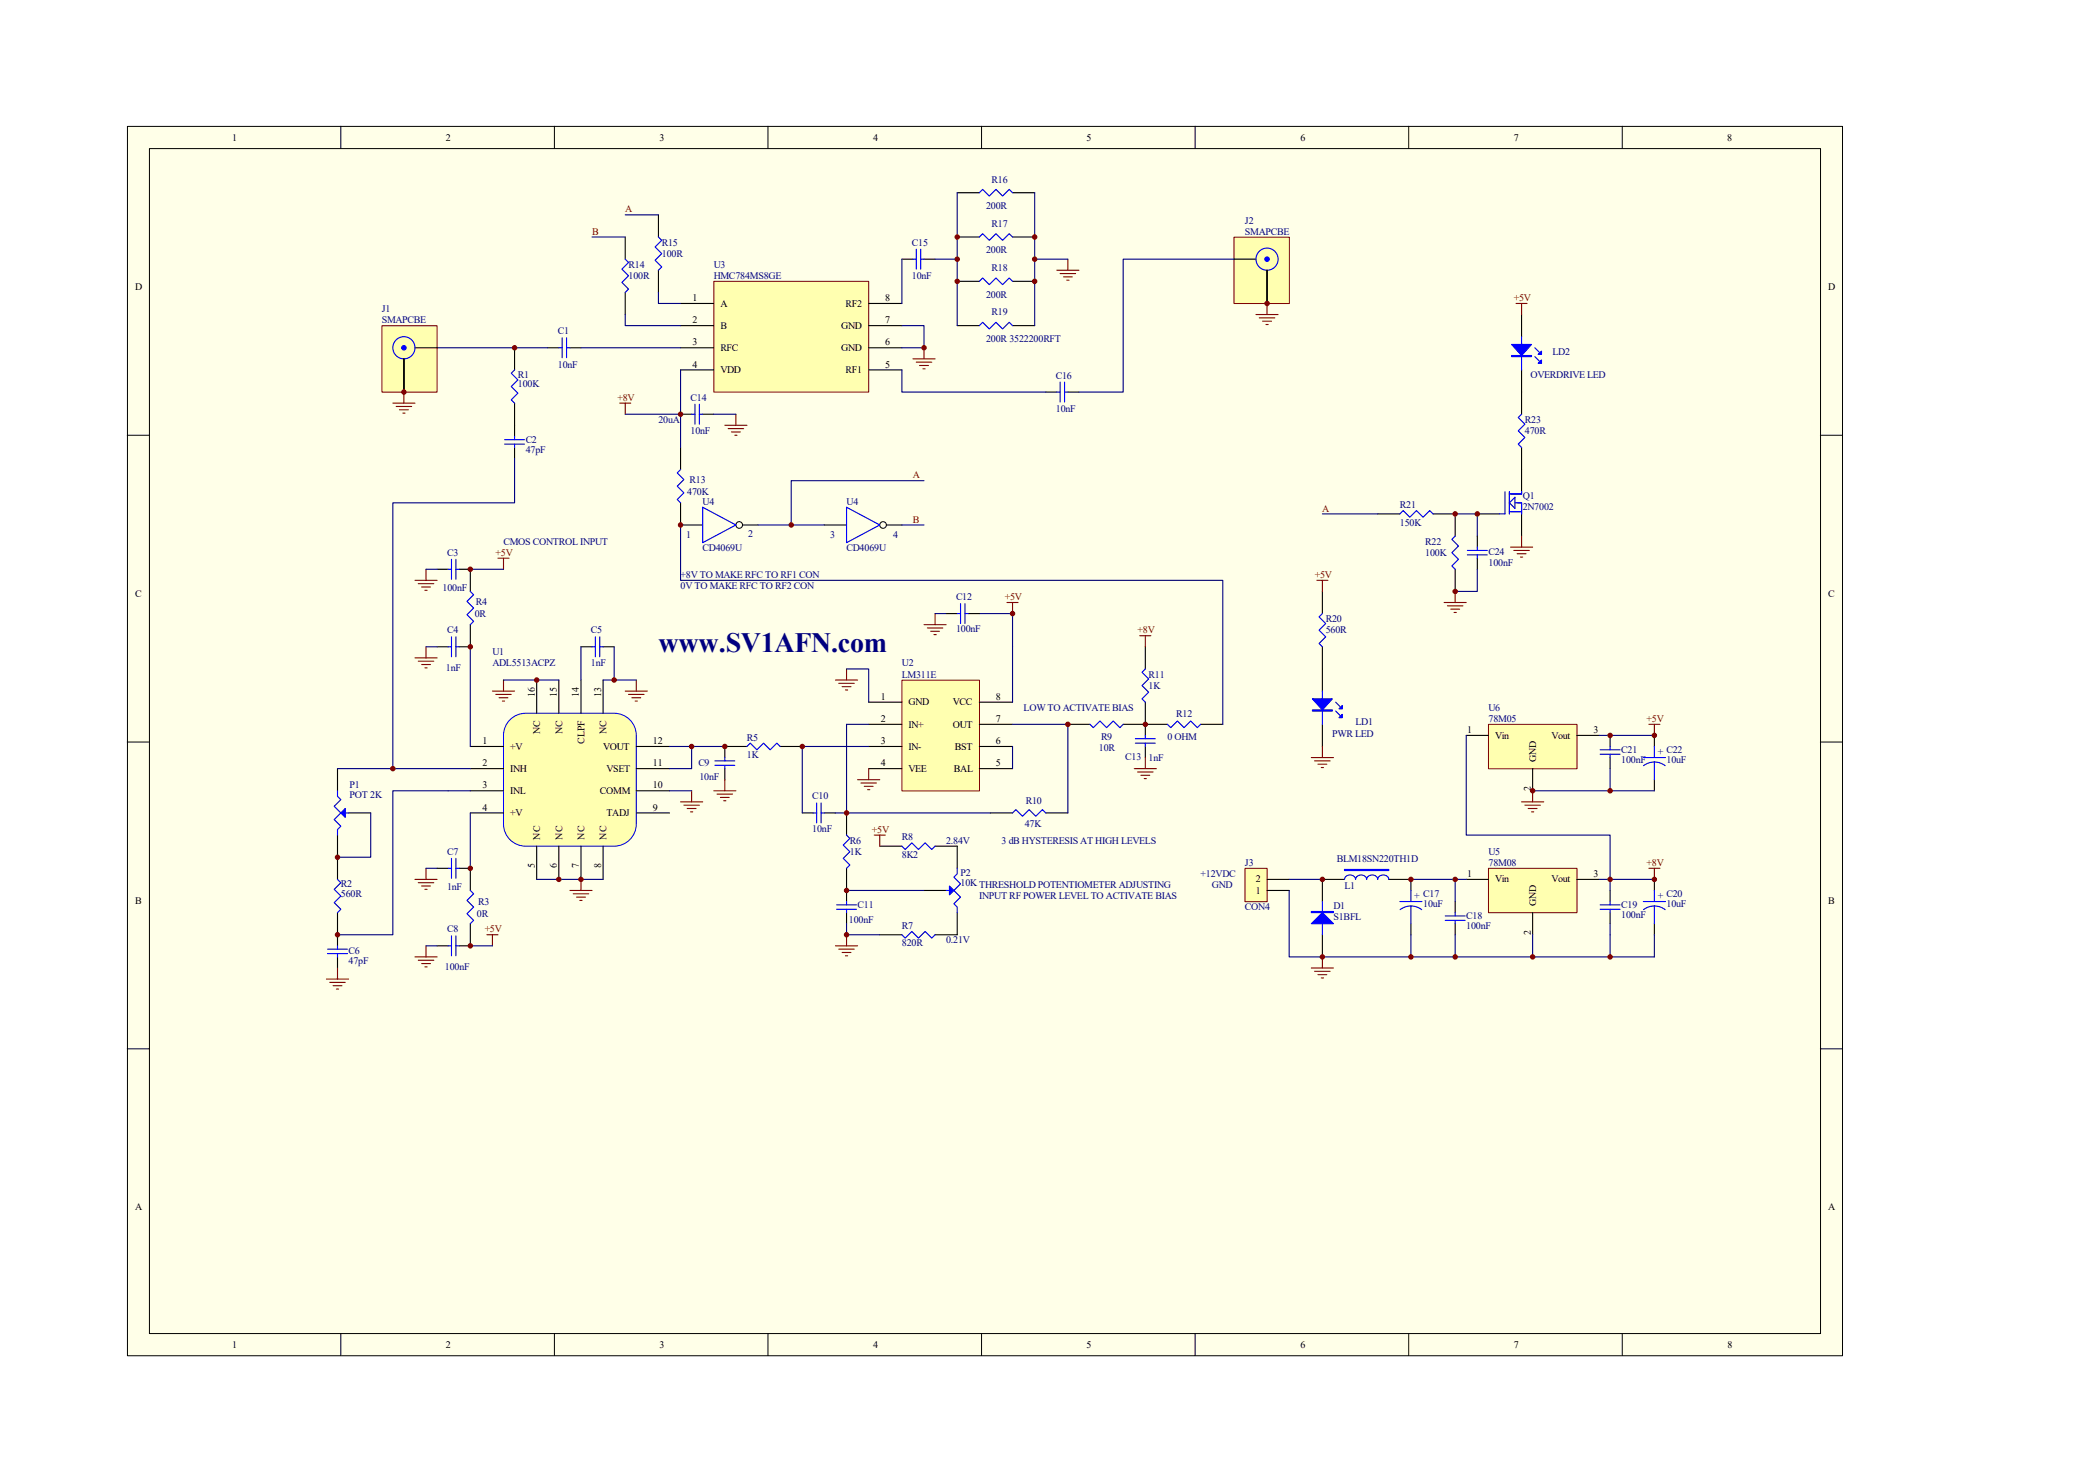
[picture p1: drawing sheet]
<svg xmlns="http://www.w3.org/2000/svg" width="420mm" height="297mm" viewBox="0 0 420 297" stroke-linecap="round" stroke-linejoin="round" font-family="sans-serif">
<path d="M25.5 25.3h343.5v246.2h-343.5z" fill="#ffffe8"/>
<g fill="none" stroke="#000" stroke-width=".2">
<path d="M25.5 25.3h343.5v246.2h-343.5zM29.9 29.8h334.7v237.3h-334.7zM68.3 25.3v4.4M111 25.3v4.4M153.8 25.3v4.4M196.6 25.3v4.4M239.4 25.3v4.4M282.1 25.3v4.4M324.9 25.3v4.4M25.5 87.2h4.4M364.6 87.2h4.4M25.5 148.6h4.4"/>
<path d="M364.6 148.6h4.4M25.5 210.1h4.4M364.6 210.1h4.4M68.3 267.1v4.4M111 267.1v4.4M153.8 267.1v4.4M196.6 267.1v4.4M239.4 267.1v4.4M282.1 267.1v4.4M324.9 267.1v4.4"/>
</g>
<g fill="none" stroke="#800000" stroke-width=".22">
<path d="M80.9 78.5v2.2M78.7 80.7h4.4M79.3 81.4h3.1M80 82.1h1.8M80.7 82.7h.4M262.6 151.7h4.5M263.3 152.4h3.1M264 153.1h1.7M264.6 153.7h.5M264.8 149.5v2.2M330.2 145.1h2.2M331.3 145.1v2.2"/>
<path d="M262.6 193.9h4.5M263.3 194.5h3.1M264 195.2h1.7M264.6 195.9h.5M264.8 191.6v2.3"/>
</g>
<path d="M264.8 118.4v4.5M264.8 129.5v8.9M264.8 145.1v4.4M282.6 176.1v2.2M282.6 185v2.2M291.4 180.6v2.2M291.4 185v2.2" fill="none" stroke="#000" stroke-width=".22"/>
<g fill="none" stroke="#00f" stroke-width=".22">
<path d="M264.8 122.9l-.6 .7 1.3 1.3-1.3 1.3 1.3 1.3-1.3 1.4 .6 .6M264.8 138.4v6.7M267.5 142.4l.9 .9M267.5 140.6l.9 .9M282.6 178.3v2.3M280.4 180.6h4.4M282.6 181.4l.9 .2 1.2 .6M282.6 181.4l-.9 .2-1.3 .6M282.6 181.4v3.6M289.4 184.3h4M289.4 183.4h4M291.4 182.8v.6"/>
<path d="M291.4 184.3v.7"/>
</g>
<g fill="#00f" stroke="#00f" stroke-width=".22">
<path d="M262.9 140h3.9l-2 2.2z"/>
<path d="M268.2 143.7l.6-.6v.6z"/>
<path d="M268.2 142l.6-.7v.7z"/>
<path d="M262.9 142.2h3.9v.2h-3.9z" fill-rule="evenodd"/>
</g>
<path d="M249.4 173.9h4.4v6.7h-4.4z" fill="#ffffb0"/>
<path d="M249.3 173.9h4.5v6.7h-4.5z" fill="none" stroke="#800000" stroke-width=".2"/>
<path d="M103.1 69.7v4.4M191.7 65.2h4.4M202.8 65.2h4.4M103.1 80.7v6.7M103.1 89.6v2.2M253.8 178.3h4.4M253.8 176.1h4.4" fill="none" stroke="#000" stroke-width=".22"/>
<path d="M103.1 74.1l-.7 .7 1.3 1.3-1.3 1.3 1.3 1.3-1.3 1.4 .7 .6M196.1 65.2l.7-.7 1.3 1.4 1.4-1.4 1.3 1.4 1.3-1.4 .7 .7M101.1 88.9h4M101.1 88.1h4M103.1 87.4v.7M103.1 88.9v.7" fill="none" stroke="#00f" stroke-width=".22"/>
<path d="M211.7 54.1h4.4M212.3 54.8h3.1M213 55.5h1.8M213.7 56.1h.4M213.9 51.9v2.2" fill="none" stroke="#800000" stroke-width=".22"/>
<path d="M102.4 143.9a4.4 4.4 0 0 1 2.9-1.1h17.7a4.4 4.4 0 0 1 4.4 4.5v17.7a4.4 4.4 0 0 1-4.4 4.5h-17.7a4.4 4.4 0 0 1-4.5-4.5v-17.7a4.4 4.4 0 0 1 1.6-3.4z" fill-rule="evenodd" fill="#ffffb0" stroke="#00f" stroke-width=".2"/>
<g fill="none" stroke="#000" stroke-width=".22">
<path d="M87.5 114h2.3M92 114h2.2v4.4M87.5 129.5h2.3M94.2 125.1v4.4h-2.2M107.5 136.2v6.6M111.9 136.2v6.6M116.4 136.2v6.6M116.4 129.5h2.2M120.8 136.2v6.6M120.8 129.5h2.2M67.6 153.9v4.5M94.2 149.5h6.6"/>
<path d="M94.2 153.9h6.6M94.2 158.4h6.6M127.4 149.5h6.7M127.4 153.9h6.7M127.4 158.4h6.7M145.2 153.9v2.3M149.6 149.5h-4.4v2.2M156.2 149.5h4.5M67.6 167.2v8.9M69.8 162.8h4.4M87.5 173.9h2.3M92 173.9h2.2v4.4"/>
<path d="M94.2 162.8h6.6M107.5 169.5v6.6M111.9 169.5v6.6M116.4 169.5v6.6M120.8 169.5v6.6M127.4 162.8h6.7M67.6 182.8v6.6M67.6 191.6v2.3M87.5 189.4h2.3M94.2 185v4.4h-2.2"/>
</g>
<g fill="none" stroke="#800000" stroke-width=".22">
<path d="M83.1 116.2h4.4M83.8 116.9h3.1M84.4 117.6h1.8M85.1 118.2h.5M85.3 114v2.2M99.7 111.8h2.2M100.8 111.8v2.2M83.1 131.8h4.4M83.8 132.4h3.1M84.4 133.1h1.8M85.1 133.8h.5M85.3 129.5v2.3"/>
<path d="M98.6 138.4h4.5M99.3 139.1h3.1M100 139.7h1.7M100.8 136.2v2.2M125.2 138.4h4.5M125.9 139.1h3.1M126.6 139.7h1.7M127.4 136.2v2.2M100.6 140.4h.5M127.2 140.4h.5M138.5 158.4v2.2M143 158.4h4.4"/>
<path d="M143.6 159h3.1M144.3 159.7h1.8M145.2 156.2v2.2M83.1 176.1h4.4M83.8 176.8h3.1M84.4 177.5h1.8M85.1 178.1h.5M85.3 173.9v2.2M114.1 178.3h4.5M114.8 179h3.1M115.5 179.7h1.7M116.4 176.1v2.2"/>
<path d="M136.3 160.6h4.4M137 161.3h3.1M137.6 161.9h1.8M138.3 162.6h.4M144.9 160.4h.5M65.4 196.1h4.4M66 196.7h3.1M66.7 197.4h1.8M67.4 198.1h.4M67.6 193.9v2.2M83.1 191.6h4.4M83.8 192.3h3.1"/>
<path d="M84.4 193h1.8M85.1 193.6h.5M85.3 189.4v2.2M97.5 187.2h2.2M98.6 187.2v2.2M116.1 180.3h.5"/>
</g>
<g fill="none" stroke="#00f" stroke-width=".22">
<path d="M89.8 114h.6M90.4 112v4M91.3 112v4M91.3 114h.7M94.2 118.4l.7 .7-1.4 1.3 1.4 1.4-1.4 1.3 1.4 1.3-.7 .7M89.8 129.5h.6M90.4 127.5v4M91.3 127.5v4M91.3 129.5h.7M118.6 129.5h.6M119.2 127.5v4M120.1 129.5h.7"/>
<path d="M120.1 127.5v4M67.6 158.4v1.1l.7 .6-1.4 1.4 1.4 1.3-1.4 1.3 1.4 1.4-.7 .6v1.1M143.2 153.3h4M143.2 152.4h4M145.2 151.7v.7M145.2 153.3v.6M149.6 149.5l.7-.7 1.3 1.4 1.3-1.4 1.4 1.4 1.3-1.4 .6 .7M67.6 176.1l.7 .7-1.4 1.3 1.4 1.3-1.4 1.4 1.4 1.3-.7 .7M68.3 162.8h1.5M89.8 173.9h.6M90.4 171.9v4M91.3 173.9h.7"/>
<path d="M91.3 171.9v4M94.2 178.3l.7 .7-1.4 1.3 1.4 1.4-1.4 1.3 1.4 1.3-.7 .7M65.6 190.1h4M65.6 191h4M67.6 189.4v.7M67.6 191v.6M89.8 189.4h.6M90.4 187.4v4M91.3 187.4v4M91.3 189.4h.7"/>
</g>
<g fill="none" stroke="#000080" stroke-width=".22">
<path d="M85.3 114h2.2M94.2 114h6.6M85.3 129.5h2.2M94.2 129.5v20M100.8 136.2h11.1M116.4 129.5v6.7M120.8 136.2h6.6M123 129.5v6.7M67.6 153.9h11.1M89.8 158.4h4.4M134.1 149.5h4.4v4.4h-4.4M134.1 158.4h4.4"/>
<path d="M138.5 149.5h6.7M74.2 162.8v8.9h-6.6M85.3 173.9h2.2M94.2 162.8v11.1M107.5 176.1h13.3M85.3 189.4h2.2M94.2 189.4h4.4"/>
</g>
<path d="M69.1 161.9v1.8l-.8-.9z" fill="#00f" stroke="#00f" stroke-width=".22"/>
<path d="M180.7 136.3h15.5v22.1h-15.5z" fill="#ffffb0"/>
<path d="M180.6 136.2h15.6v22.2h-15.6z" fill="none" stroke="#800000" stroke-width=".2"/>
<g fill="none" stroke="#000" stroke-width=".22">
<path d="M304.7 63v4.4M304.7 74.1v4.4M189.5 122.9h2.2M193.9 122.9h2.2M229.4 129.5v4.5M174 140.6h6.6M174 145.1h6.6M174 149.5h6.6M174 153.9h6.6M196.1 140.6h6.7M196.1 145.1h6.7M196.1 149.5h6.7"/>
<path d="M196.1 153.9h6.7M213.9 145.1h4.4M225 145.1h4.4M229.4 140.6v6.7M229.4 149.5v2.2M160.7 162.8h2.2M165.1 162.8h2.2M169.5 162.8v4.4M169.5 173.9v6.7M176.2 169.5h4.4M185.1 178.3h4.4M187.3 169.5h4.4v4.4"/>
<path d="M198.4 162.8h4.4M209.4 162.8h4.5M269.3 176.1h-4.5v4.5M278.1 176.1h4.5M169.5 182.8v2.2M176.2 187.2h4.4M191.7 182.8v4.4h-4.4M264.8 187.2v4.4"/>
</g>
<g fill="none" stroke="#800000" stroke-width=".22">
<path d="M167.3 136.2h4.5M168 136.9h3.1M168.7 137.5h1.7M169.3 138.2h.5M169.5 134v2.2M185.1 125.1h4.4M185.7 125.8h3.1M186.4 126.4h1.8M187.1 127.1h.4M187.3 122.9v2.2M201.7 120.7h2.2M202.8 120.7v2.2"/>
<path d="M228.3 127.3h2.2M229.4 127.3v2.2M171.8 156.2h4.4M172.4 156.8h3.1M173.1 157.5h1.8M173.8 158.2h.4M174 153.9v2.3M227.2 153.9h4.4M227.8 154.6h3.1M228.5 155.3h1.8M229.2 155.9h.4M229.4 151.7v2.2"/>
<path d="M175.1 167.2h2.2M176.2 167.2v2.3M330.2 173.9h2.2M331.3 173.9v2.2M167.3 189.4h4.5M168 190.1h3.1M168.7 190.8h1.7M169.3 191.4h.5M169.5 187.2v2.2"/>
</g>
<path d="M103.1 91.8v8.9h-24.4v53.2h15.5M169.5 134h4.5v6.6M187.3 122.9h2.2M196.1 122.9h6.7v17.7M89.8 158.4h-11.1v28.8h-11.1M174 145.1h-4.5v17.7M174 149.5h-13.3v13.3M202.8 145.1h11.1v17.7M202.8 149.5v4.4M167.3 162.8h31.1M169.5 178.3h15.6M169.5 185v2.2h6.7" fill="none" stroke="#000080" stroke-width=".22"/>
<g fill="none" stroke="#00f" stroke-width=".22">
<path d="M304.7 67.4v6.7M307.4 71.4l.9 .9M307.4 69.7l.9 .8M191.7 122.9h.7M192.4 120.9v4M193.3 122.9h.6M193.3 120.9v4M229.4 134l-.7 .6 1.4 1.4-1.4 1.3 1.4 1.3-1.4 1.4 .7 .6M218.3 145.1l.7 .6 1.3-1.3 1.3 1.3 1.4-1.3 1.3 1.3 .7-.6M227.4 148.8h4M227.4 148h4M229.4 147.3v.7"/>
<path d="M229.4 148.8v.7M162.9 162.8h.7M163.6 160.8v4M164.4 162.8h.7M164.4 160.8v4M169.5 167.2l.7 .7-1.3 1.3 1.3 1.4-1.3 1.3 1.3 1.3-.7 .7M180.6 169.5l.7 .6 1.3-1.3 1.4 1.3 1.3-1.3 1.3 1.3 .7-.6M189.5 178.3h1.5M191.7 173.9v1.1l-.7 .7 1.4 1.3-1.4 1.3 1.4 1.4-1.4 1.3 .7 .7v1.1M202.8 162.8l.7-.7 1.3 1.4 1.3-1.4 1.3 1.4 1.4-1.4 .6 .7M269.3 176.1a1.14 1.14 0 0 1 1.1-.9 1.14 1.14 0 0 1 1.1 .9 1.14 1.14 0 0 1 1.1-.9 1.14 1.14 0 0 1 1.1 .9 1.14 1.14 0 0 1 1.1-.9 1.14 1.14 0 0 1 1.1 .9 1.13 1.13 0 0 1 1.1-.9 1.13 1.13 0 0 1 1.1 .9M167.6 181.2h3.9"/>
<path d="M167.6 182.1h3.9M169.5 180.6v.6M169.5 182.1v.7M180.6 187.2l.7 .7 1.3-1.4 1.4 1.4 1.3-1.4 1.3 1.4 .7-.7M264.8 180.6v6.6"/>
</g>
<g fill="#00f" stroke="#00f" stroke-width=".22">
<path d="M190.2 177.5l.8 .8-.8 .9z"/>
<path d="M302.7 69h4l-2 2.2z"/>
<path d="M308.1 72.8l.6-.7v.7z"/>
<path d="M308.1 71l.6-.7v.7z"/>
<path d="M262.6 185l2.2-2.2 2.3 2.2z"/>
<path d="M302.7 71.2h4v.2h-4z" fill-rule="evenodd"/>
<path d="M269.3 174.1h8.8v.2h-8.8z" fill-rule="evenodd"/>
<path d="M262.6 182.6h4.5v.2h-4.5z" fill-rule="evenodd"/>
</g>
<path d="M143 56.4h31v22.1h-31z" fill="#ffffb0"/>
<path d="M143 56.3h31v22.2h-31z" fill="none" stroke="#800000" stroke-width=".2"/>
<g fill="none" stroke="#000" stroke-width=".22">
<path d="M125.2 47.5v4.4M125.2 58.6v4.4M131.9 43v4.5M131.9 54.1v4.5M180.6 51.9h2.2M185.1 51.9h2.2M109.7 69.7h2.2M114.1 69.7h2.3M136.3 60.8h6.7M136.3 65.2h6.7M136.3 69.7h6.7M136.3 74.1h6.7"/>
<path d="M174 60.8h6.6M174 65.2h6.6M174 69.7h6.6M174 74.1h6.6M209.4 78.5h2.3M213.9 78.5h2.2M136.3 83h2.2M136.3 89.6v4.4M140.7 83h2.3M136.3 100.7v4.4h4.4M148.7 105.1h3.1M165.1 105.1h4.4"/>
<path d="M177.5 105.1h3.1M229.4 145.1h4.4M240.5 145.1h4.4"/>
</g>
<g fill="none" stroke="#00f" stroke-width=".22">
<path d="M125.2 51.9l.7 .7-1.3 1.3 1.3 1.3-1.3 1.4 1.3 1.3-.7 .7M131.9 47.5l.6 .6-1.3 1.4 1.3 1.3-1.3 1.3 1.3 1.4-.6 .6M182.8 51.9h.7M183.5 49.9v4M184.4 51.9h.7M184.4 49.9v4M111.9 69.7h.7M112.6 67.7v3.9M113.5 69.7h.6M113.5 67.7v3.9M211.7 78.5h.6M212.3 76.5v4"/>
<path d="M213.2 78.5h.7M213.2 76.5v4M136.3 94l-.7 .7 1.4 1.3-1.4 1.4 1.4 1.3-1.4 1.3 .7 .7M138.5 83h.7M139.2 81v4M140.1 83h.6M140.1 81v4M140.7 101.6l6.7 3.5-6.7 3.6zM169.5 101.6l6.7 3.5-6.7 3.6zM233.8 145.1l.7 .6 1.3-1.3 1.3 1.3 1.4-1.3 1.3 1.3 .7-.6"/>
</g>
<g fill="none" stroke="#800000" stroke-width=".22">
<path d="M182.8 71.9h4.5M183.5 72.5h3.1M184.2 73.2h1.7M184.8 73.9h.5M185.1 69.7v2.2M251.5 63h4.5M252.2 63.7h3.1M252.9 64.3h1.8M253.5 65h.5M253.8 60.8v2.2M124.1 80.7h2.2M125.2 80.7v2.3"/>
<path d="M145.2 85.2h4.4M145.8 85.8h3.1M146.5 86.5h1.8M147.2 87.2h.4M147.4 83v2.2M307 158.4v2.2M304.7 160.6h4.5M305.4 161.3h3.1M306.1 161.9h1.7M306.7 162.6h.5"/>
</g>
<g fill="none" stroke="#000080" stroke-width=".22">
<path d="M118.6 47.5h6.6M125.2 43h6.7M131.9 58.6v2.2h4.4M180.6 51.9v8.9M187.3 51.9h4.4M87.5 69.7h22.2M116.4 69.7h19.9M125.2 63v2.2h11.1M136.3 74.1v15.5M180.6 74.1v4.4h28.8M180.6 69.7h4.5M125.2 83h11.1"/>
<path d="M143 83h4.4M185.1 96.3h-26.6v8.8M136.3 105.1v11.1h108.6v28.9M151.8 105.1h13.3M180.6 105.1h4.5"/>
</g>
<g fill="none" stroke="#000" stroke-width=".2">
<circle cx="148" cy="105.1" r=".67"/>
<circle cx="176.9" cy="105.1" r=".67"/>
</g>
<g fill="#800000" stroke="#800000" stroke-width=".2">
<circle cx="111.9" cy="176.1" r=".44"/>
<circle cx="116.4" cy="176.1" r=".44"/>
<circle cx="107.5" cy="136.2" r=".44"/>
<circle cx="94.2" cy="173.9" r=".44"/>
<circle cx="94.2" cy="129.5" r=".44"/>
<circle cx="94.2" cy="114" r=".44"/>
<circle cx="94.2" cy="189.4" r=".44"/>
<circle cx="123" cy="136.2" r=".44"/>
<circle cx="145.2" cy="149.5" r=".44"/>
<circle cx="160.7" cy="149.5" r=".44"/>
<circle cx="67.6" cy="171.7" r=".44"/>
<circle cx="67.6" cy="187.2" r=".44"/>
<circle cx="78.7" cy="153.9" r=".44"/>
<circle cx="138.5" cy="149.5" r=".44"/>
<circle cx="213.9" cy="145.1" r=".44"/>
<circle cx="202.8" cy="122.9" r=".44"/>
<circle cx="169.5" cy="187.2" r=".44"/>
<circle cx="169.5" cy="178.3" r=".44"/>
<circle cx="169.5" cy="162.8" r=".44"/>
<circle cx="136.3" cy="83" r=".44"/>
<circle cx="103.1" cy="69.6" r=".44"/>
<circle cx="158.5" cy="105.1" r=".44"/>
<circle cx="229.4" cy="145.1" r=".44"/>
</g>
<path d="M298.2 173.9h17.6v8.9h-17.6z" fill="#ffffb0"/>
<path d="M298.1 173.9h17.7v8.9h-17.7z" fill="none" stroke="#800000" stroke-width=".2"/>
<path d="M293.7 176.1h4.4M315.8 176.1h4.5M307 182.8v4.4" fill="none" stroke="#000" stroke-width=".22"/>
<path d="M298.2 145.1h17.6v8.9h-17.6z" fill="#ffffb0"/>
<path d="M298.1 145.1h17.7v8.9h-17.7z" fill="none" stroke="#800000" stroke-width=".2"/>
<path d="M293.7 147.3h4.4M307 153.9v4.5M315.8 147.3h4.5M322.5 147.3v2.2M322.5 151.7v2.2M331.3 147.3v2.2M331.3 156.2v2.2M322.5 178.3v2.3M331.3 176.1v2.2M322.5 182.8v2.2M331.3 185v2.2" fill="none" stroke="#000" stroke-width=".22"/>
<g fill="none" stroke="#000080" stroke-width=".22">
<path d="M293.7 147.3v19.9h28.8v11.1M307 158.4h24.3M320.3 147.3h11M322.5 153.9v4.5M258.2 178.3v13.3h48.8v-4.4M258.2 176.1h6.6M282.6 176.1h11.1M291.4 176.1v4.5M320.3 176.1h11M282.6 187.2v4.4M291.4 187.2v4.4M322.5 185v6.6h-15.5"/>
<path d="M331.3 187.2v4.4h-8.8"/>
</g>
<g fill="none" stroke="#00f" stroke-width=".22">
<path d="M320.5 151.1h4M320.5 150.2h4M322.5 149.5v.7M322.5 151.1v.6M329.1 151.7h4.5M331.3 152.6l1 .1 1.2 .6M331.3 152.6l-.9 .1-1.2 .6M331.3 149.5v2.2M331.3 152.6v3.6M331.3 178.3v2.3M320.5 182.1h4M320.5 181.2h4"/>
<path d="M322.5 180.6v.6M322.5 182.1v.7M329.1 180.6h4.5M331.3 181.4l1 .2 1.2 .6M331.3 181.4l-.9 .2-1.2 .6M331.3 181.4v3.6"/>
</g>
<path d="M263.7 116.2h2.3M264.8 116.2v2.2" fill="none" stroke="#800000" stroke-width=".22"/>
<g fill="#800000" stroke="#800000" stroke-width=".2">
<circle cx="331.3" cy="147.3" r=".44"/>
<circle cx="282.6" cy="176.1" r=".44"/>
<circle cx="264.8" cy="191.6" r=".44"/>
<circle cx="264.8" cy="176.1" r=".44"/>
<circle cx="331.3" cy="176.1" r=".44"/>
<circle cx="307" cy="191.6" r=".44"/>
<circle cx="291.4" cy="191.6" r=".44"/>
<circle cx="282.6" cy="191.6" r=".44"/>
<circle cx="291.4" cy="176.1" r=".44"/>
<circle cx="322.5" cy="176.1" r=".44"/>
<circle cx="322.5" cy="191.6" r=".44"/>
<circle cx="322.5" cy="147.3" r=".44"/>
<circle cx="322.5" cy="158.4" r=".44"/>
</g>
<path d="M247.2 47.5h11v13.3h-11z" fill="#ffffb0"/>
<path d="M247.1 47.5h11.1v13.3h-11.1z" fill="none" stroke="#800000" stroke-width=".2"/>
<path d="M247.1 51.9h4.4M253.8 54.1v6.7" fill="none" stroke="#000" stroke-width=".22"/>
<circle cx="253.8" cy="51.9" r=".44" fill="#00f" stroke="#00f" stroke-width=".22"/>
<circle cx="253.8" cy="51.9" r="2.22" fill="none" stroke="#00f" stroke-width=".22"/>
<path d="M76.5 65.3h11v13.2h-11z" fill="#ffffb0"/>
<path d="M76.5 65.2h11v13.3h-11z" fill="none" stroke="#800000" stroke-width=".2"/>
<g fill="none" stroke="#000" stroke-width=".22">
<path d="M191.7 38.6h4.4M202.8 38.6h4.4M191.7 56.3h4.4M191.7 47.5h4.4M202.8 56.3h4.4M202.8 47.5h4.4M80.9 71.9v6.6M83.1 69.7h4.4M304.7 78.5v4.5M304.7 89.6v8.9M275.9 102.9h4.5M287 102.9h4.4v4.5"/>
<path d="M291.4 114v4.4M295.9 102.9h4.4M295.9 107.4v2.2M295.9 111.8v2.2M304.7 102.9v4.5"/>
</g>
<circle cx="80.9" cy="69.6" r=".44" fill="#00f" stroke="#00f" stroke-width=".22"/>
<g fill="none" stroke="#00f" stroke-width=".22">
<path d="M196.1 38.6l.7-.7 1.3 1.4 1.4-1.4 1.3 1.4 1.3-1.4 .7 .7M196.1 56.3l.7-.6 1.3 1.3 1.4-1.3 1.3 1.3 1.3-1.3 .7 .6M196.1 47.5l.7-.7 1.3 1.3 1.4-1.3 1.3 1.3 1.3-1.3 .7 .7M301.4 98.5v4.4h-1.1M302.3 98.5v4.4M303.4 99.6v2.2l-1.1-1.1zM304.7 83l-.6 .6 1.3 1.4-1.3 1.3 1.3 1.3-1.3 1.3 .6 .7M304.7 98.5v.4h-2.4M280.4 102.9l.6-.6 1.4 1.3 1.3-1.3 1.3 1.3 1.3-1.3 .7 .6M291.4 107.4l-.6 .6 1.3 1.4-1.3 1.3 1.3 1.3-1.3 1.3 .6 .7M293.9 111.1h4M293.9 110.2h4"/>
<path d="M295.9 109.6v.6M295.9 111.1v.7M302.3 102.5h2.4M303.4 100.7h1.3v2.2"/>
<circle cx="80.9" cy="69.6" r="2.22"/>
</g>
<g fill="#800000" stroke="#800000" stroke-width=".2">
<circle cx="80.9" cy="78.5" r=".44"/>
<circle cx="307" cy="158.4" r=".44"/>
<circle cx="191.7" cy="51.9" r=".44"/>
<circle cx="191.7" cy="56.3" r=".44"/>
<circle cx="191.7" cy="47.5" r=".44"/>
<circle cx="207.2" cy="56.3" r=".44"/>
<circle cx="207.2" cy="47.5" r=".44"/>
<circle cx="185.1" cy="69.6" r=".44"/>
<circle cx="253.8" cy="60.8" r=".44"/>
<circle cx="207.2" cy="51.9" r=".44"/>
<circle cx="295.9" cy="102.9" r=".44"/>
<circle cx="291.4" cy="118.4" r=".44"/>
<circle cx="291.4" cy="102.9" r=".44"/>
<circle cx="136.3" cy="105.1" r=".44"/>
</g>
<path d="M191.7 38.6v26.6M207.2 38.6v26.6M207.2 51.9h6.7M247.1 51.9h-22.1v26.6h-8.9M180.6 65.2h4.5v4.5M264.8 102.9h11.1M291.4 102.9h4.5v4.5M295.9 114v4.4h-4.5" fill="none" stroke="#000080" stroke-width=".22"/>
<path d="M303.6 60.8h2.3M304.7 60.8v2.2M291.4 118.4v2.3M302.5 109.6h4.5M303.2 110.2h3.1M303.9 110.9h1.7M304.5 111.6h.5M304.7 107.4v2.2M289.2 120.7h4.5M289.9 121.3h3.1M290.6 122h1.7M291.2 122.7h.5" fill="none" stroke="#800000" stroke-width=".22"/>
<text font-size="5.6" fill="#000080" x="131.9" y="130.6">www.SV1AFN.com</text>
<g font-size="2">
<text x="46.5" y="28.2">1</text>
<text x="89.3" y="28.2">2</text>
<text x="132.1" y="28.2">3</text>
<text x="174.9" y="28.2">4</text>
<text x="217.6" y="28.2">5</text>
<text x="260.4" y="28.2">6</text>
<text x="303.2" y="28.2">7</text>
<text x="345.9" y="28.2">8</text>
<text x="27.1" y="58.1">D</text>
<text x="366.1" y="58.1">D</text>
<text x="138.7" y="60.3">1</text>
<text x="138.7" y="64.7">2</text>
<text x="144.3" y="61.4">A</text>
<text x="144.3" y="65.8">B</text>
<text x="168.4" y="65.8">GND</text>
<text x="169.3" y="61.4">RF2</text>
<text x="177.3" y="64.7">7</text>
<text x="177.3" y="60.3">8</text>
<text x="138.7" y="69.2">3</text>
<text x="144.3" y="70.3">RFC</text>
<text x="168.4" y="70.3">GND</text>
<text x="177.3" y="69.2">6</text>
<text x="138.7" y="73.6">4</text>
<text x="144.3" y="74.7">VDD</text>
<text x="169.3" y="74.7">RF1</text>
<text x="177.3" y="73.6">5</text>
<text x="27.1" y="119.5">C</text>
<text x="366.1" y="119.5">C</text>
<text x="107.1" y="139.5" transform="rotate(-90 107.1 139.5)">16</text>
<text x="111.5" y="139.5" transform="rotate(-90 111.5 139.5)">15</text>
<text x="116" y="139.5" transform="rotate(-90 116 139.5)">14</text>
<text x="120.4" y="139.5" transform="rotate(-90 120.4 139.5)">13</text>
<text x="176.4" y="140.2">1</text>
<text x="181.9" y="141.3">GND</text>
<text x="190.8" y="141.3">VCC</text>
<text x="199.5" y="140.2">8</text>
<text x="96.6" y="149">1</text>
<text x="108.2" y="147.1" transform="rotate(-90 108.2 147.1)">NC</text>
<text x="112.6" y="147.1" transform="rotate(-90 112.6 147.1)">NC</text>
<text x="117.1" y="149.1" transform="rotate(-90 117.1 149.1)">CLPF</text>
<text x="121.5" y="147.1" transform="rotate(-90 121.5 147.1)">NC</text>
<text x="130.8" y="149">12</text>
<text x="176.4" y="144.6">2</text>
<text x="176.4" y="149">3</text>
<text x="181.9" y="145.7">IN+</text>
<text x="190.8" y="145.7">OUT</text>
<text x="199.5" y="149">6</text>
<text x="199.5" y="144.6">7</text>
<text x="293.9" y="146.8">1</text>
<text x="299.4" y="147.9">Vin</text>
<text x="310.7" y="147.9">Vout</text>
<text x="319.2" y="146.8">3</text>
<text x="96.6" y="153.5">2</text>
<text x="102.2" y="150.1">+V</text>
<text x="102.2" y="154.6">INH</text>
<text x="120.8" y="150.1">VOUT</text>
<text x="121.5" y="154.6">VSET</text>
<text x="130.8" y="153.5">11</text>
<text x="176.4" y="153.5">4</text>
<text x="181.9" y="150.1">IN-</text>
<text x="181.9" y="154.6">VEE</text>
<text x="191.1" y="154.6">BAL</text>
<text x="191.3" y="150.1">BST</text>
<text x="199.5" y="153.5">5</text>
<text x="307.7" y="152.6" transform="rotate(-90 307.7 152.6)">GND</text>
<text x="96.6" y="157.9">3</text>
<text x="102.2" y="159">INL</text>
<text x="120.1" y="159">COMM</text>
<text x="130.8" y="157.9">10</text>
<text x="306.6" y="158.4" transform="rotate(-90 306.6 158.4)">2</text>
<text x="96.6" y="162.3">4</text>
<text x="102.2" y="163.4">+V</text>
<text x="121.5" y="163.4">TADJ</text>
<text x="130.8" y="162.3">9</text>
<text x="107.1" y="173.9" transform="rotate(-90 107.1 173.9)">5</text>
<text x="108.2" y="168.1" transform="rotate(-90 108.2 168.1)">NC</text>
<text x="111.5" y="173.9" transform="rotate(-90 111.5 173.9)">6</text>
<text x="112.6" y="168.1" transform="rotate(-90 112.6 168.1)">NC</text>
<text x="116" y="173.9" transform="rotate(-90 116 173.9)">7</text>
<text x="117.1" y="168.1" transform="rotate(-90 117.1 168.1)">NC</text>
<text x="120.4" y="173.9" transform="rotate(-90 120.4 173.9)">8</text>
<text x="121.5" y="168.1" transform="rotate(-90 121.5 168.1)">NC</text>
<text x="251.5" y="179">1</text>
<text x="251.5" y="176.7">2</text>
<text x="293.9" y="175.6">1</text>
<text x="299.4" y="176.7">Vin</text>
<text x="310.7" y="176.7">Vout</text>
<text x="319.2" y="175.6">3</text>
<text x="27.1" y="181">B</text>
<text x="307.7" y="181.4" transform="rotate(-90 307.7 181.4)">GND</text>
<text x="366.1" y="181">B</text>
<text x="306.6" y="187.2" transform="rotate(-90 306.6 187.2)">2</text>
<text x="27.1" y="242.4">A</text>
<text x="366.1" y="242.4">A</text>
<text x="46.5" y="269.9">1</text>
<text x="89.3" y="269.9">2</text>
<text x="132.1" y="269.9">3</text>
<text x="174.9" y="269.9">4</text>
<text x="217.6" y="269.9">5</text>
<text x="260.4" y="269.9">6</text>
<text x="303.2" y="269.9">7</text>
<text x="346" y="269.9">8</text>
</g>
<g font-size="2" fill="#000080">
<text x="197.5" y="41.9">200R</text>
<text x="198.6" y="36.6">R16</text>
<text x="198.6" y="45.4">R17</text>
<text x="249.3" y="44.8">J2</text>
<text x="249.3" y="47">SMAPCBE</text>
<text x="125.9" y="53.6">R14</text>
<text x="132.5" y="49.2">R15</text>
<text x="132.5" y="51.4">100R</text>
<text x="143" y="53.6">U3</text>
<text x="182.6" y="49.2">C15</text>
<text x="197.5" y="50.8">200R</text>
<text x="125.9" y="55.9">100R</text>
<text x="143" y="55.9">HMC784MS8GE</text>
<text x="182.6" y="55.9">10nF</text>
<text x="197.5" y="59.6">200R</text>
<text x="198.6" y="54.3">R18</text>
<text x="76.5" y="62.5">J1</text>
<text x="76.5" y="64.7">SMAPCBE</text>
<text x="198.6" y="63.2">R19</text>
<text x="111.7" y="67">C1</text>
<text x="197.5" y="68.5">200R 3522200RFT</text>
<text x="310.9" y="71.2">LD2</text>
<text x="103.7" y="75.6">R1</text>
<text x="103.7" y="77.6">100K</text>
<text x="111.7" y="73.6">10nF</text>
<text x="211.5" y="75.8">C16</text>
<text x="306.5" y="75.6">OVERDRIVE LED</text>
<text x="138.3" y="80.3">C14</text>
<text x="211.5" y="82.5">10nF</text>
<text x="105.3" y="88.7">C2</text>
<text x="131.9" y="84.7">20uA</text>
<text x="138.3" y="86.9">10nF</text>
<text x="305.4" y="84.7">R23</text>
<text x="305.4" y="86.9">470R</text>
<text x="105.3" y="90.7">47pF</text>
<text x="137.6" y="99.1">470K</text>
<text x="138.1" y="96.7">R13</text>
<text x="140.7" y="101.1">U4</text>
<text x="169.5" y="101.1">U4</text>
<text x="280.4" y="101.8">R21</text>
<text x="305" y="100">Q1</text>
<text x="137.4" y="107.8">1</text>
<text x="149.8" y="107.5">2</text>
<text x="166.2" y="107.8">3</text>
<text x="178.9" y="107.8">4</text>
<text x="280.4" y="105.3">150K</text>
<text x="305" y="102.2">2N7002</text>
<text x="89.5" y="111.3">C3</text>
<text x="100.8" y="109.1">CMOS CONTROL INPUT</text>
<text x="140.7" y="110.4">CD4069U</text>
<text x="169.5" y="110.4">CD4069U</text>
<text x="285.5" y="109.1">R22</text>
<text x="285.5" y="111.3">100K</text>
<text x="298.1" y="111.1">C24</text>
<text x="298.1" y="113.3">100nF</text>
<text x="88.6" y="118.4">100nF</text>
<text x="136.3" y="115.7">+8V TO MAKE RFC TO RF1 CON</text>
<text x="136.3" y="118">0V TO MAKE RFC TO RF2 CON</text>
<text x="95.1" y="123.5">0R</text>
<text x="95.3" y="121.1">R4</text>
<text x="191.5" y="120.2">C12</text>
<text x="265.5" y="124.6">R20</text>
<text x="89.5" y="126.8">C4</text>
<text x="98.6" y="131.3">U1</text>
<text x="118.4" y="126.8">C5</text>
<text x="191.5" y="126.6">100nF</text>
<text x="265.5" y="126.8">560R</text>
<text x="89.3" y="134.4">1nF</text>
<text x="98.6" y="133.5">ADL5513ACPZ</text>
<text x="118.4" y="133.5">1nF</text>
<text x="180.6" y="133.5">U2</text>
<text x="180.6" y="135.7">LM311E</text>
<text x="230" y="135.7">R11</text>
<text x="230" y="137.9">1K</text>
<text x="205" y="142.4">LOW TO ACTIVATE BIAS</text>
<text x="235.6" y="143.7">R12</text>
<text x="298.1" y="142.4">U6</text>
<text x="149.6" y="148.3">R5</text>
<text x="220.5" y="148.1">R9</text>
<text x="233.8" y="148.1">0 OHM</text>
<text x="266.8" y="147.7">PWR LED</text>
<text x="271.5" y="145.2">LD1</text>
<text x="298.1" y="144.6">78M05</text>
<text x="139.9" y="153.5">C9</text>
<text x="149.6" y="151.9">1K</text>
<text x="220.1" y="150.4">10R</text>
<text x="225.4" y="152.1">C13</text>
<text x="230" y="152.4">1nF</text>
<text x="324.7" y="150.8">C21</text>
<text x="324.7" y="152.8">100nF</text>
<text x="332" y="151.3">+ C22</text>
<text x="333.8" y="152.8">10uF</text>
<text x="70" y="157.9">P1</text>
<text x="70" y="159.9">POT 2K</text>
<text x="140.1" y="156.1">10nF</text>
<text x="162.7" y="160.1">C10</text>
<text x="205.4" y="161">R10</text>
<text x="162.7" y="166.5">10nF</text>
<text x="205.2" y="165.7">47K</text>
<text x="89.5" y="171.2">C7</text>
<text x="170.2" y="169">R6</text>
<text x="170.2" y="171.2">1K</text>
<text x="180.6" y="168.3">R8</text>
<text x="180.6" y="171.9">8K2</text>
<text x="189.5" y="169">2.84V</text>
<text x="200.6" y="169">3 dB HYSTERESIS AT HIGH LEVELS</text>
<text x="249.3" y="173.4">J3</text>
<text x="267.7" y="172.6">BLM18SN220TH1D</text>
<text x="298.1" y="171.2">U5</text>
<text x="298.1" y="173.4">78M08</text>
<text x="68.3" y="177.6">R2</text>
<text x="68.3" y="179.6">560R</text>
<text x="89.5" y="178.3">1nF</text>
<text x="192.4" y="175.4">P2</text>
<text x="192.4" y="177.4">10K THRESHOLD POTENTIOMETER ADJUSTING</text>
<text x="240.5" y="175.6">+12VDC</text>
<text x="242.7" y="177.8">GND</text>
<text x="269.3" y="178.1">L1</text>
<text x="95.5" y="183.6">0R</text>
<text x="95.8" y="181.2">R3</text>
<text x="170" y="185">100nF</text>
<text x="171.7" y="181.9">C11</text>
<text x="196.1" y="180.1">INPUT RF POWER LEVEL TO ACTIVATE BIAS</text>
<text x="249.3" y="182.3">CON4</text>
<text x="267.1" y="182.1">D1</text>
<text x="267.1" y="184.3">S1BFL</text>
<text x="283.3" y="180.1">+ C17</text>
<text x="285" y="181.6">10uF</text>
<text x="293.7" y="184.1">C18</text>
<text x="324.7" y="181.9">C19</text>
<text x="324.7" y="183.9">100nF</text>
<text x="332" y="180.1">+ C20</text>
<text x="333.8" y="181.6">10uF</text>
<text x="69.8" y="191">C6</text>
<text x="89.5" y="186.7">C8</text>
<text x="180.6" y="186.1">R7</text>
<text x="180.6" y="189.4">820R</text>
<text x="189.5" y="188.9">0.21V</text>
<text x="293.7" y="186.1">100nF</text>
<text x="69.8" y="193.2">47pF</text>
<text x="89.1" y="194.3">100nF</text>
</g>
<g font-size="2" fill="#800000">
<text x="118.6" y="47">B</text>
<text x="125.2" y="42.5">A</text>
<text x="303.2" y="60.3">+5V</text>
<text x="123.7" y="80.3">+8V</text>
<text x="182.8" y="95.8">A</text>
<text x="182.8" y="104.6">B</text>
<text x="264.8" y="102.4">A</text>
<text x="99.3" y="111.3">+5V</text>
<text x="263.3" y="115.7">+5V</text>
<text x="201.3" y="120.2">+5V</text>
<text x="227.8" y="126.8">+8V</text>
<text x="329.8" y="144.6">+5V</text>
<text x="174.6" y="166.8">+5V</text>
<text x="329.8" y="173.4">+8V</text>
<text x="97.1" y="186.7">+5V</text>
</g>
</svg>
